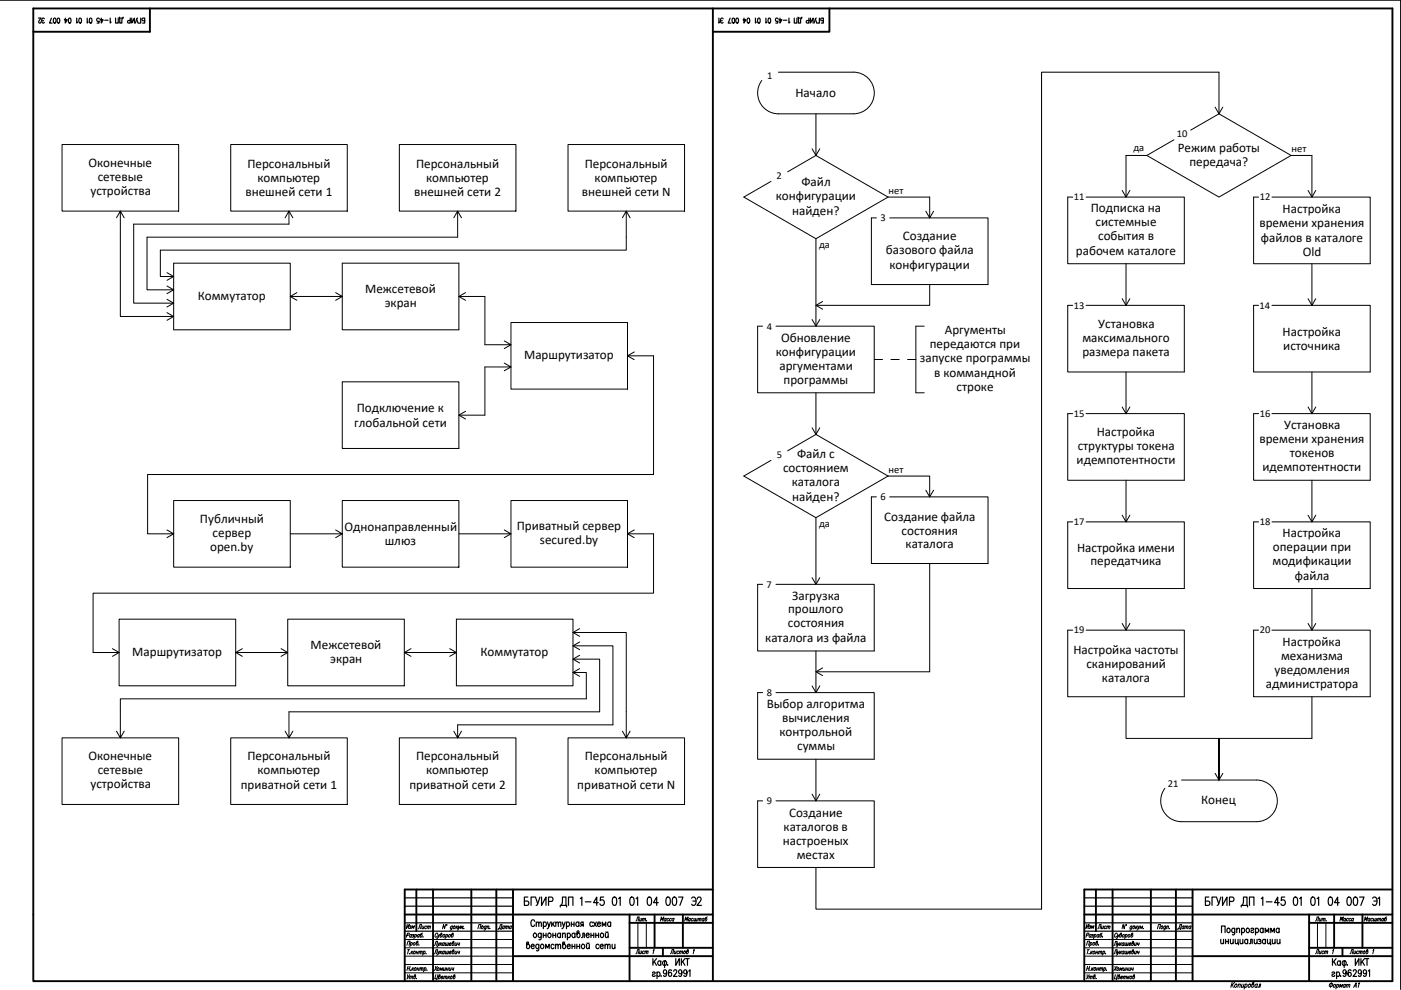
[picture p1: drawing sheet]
<svg xmlns="http://www.w3.org/2000/svg" width="297mm" height="210mm" viewBox="0 0 297 210" stroke-linecap="round" stroke-linejoin="round" font-family="sans-serif">
<!-- layer: KONTUR -->
<path d="M0 0h297v209.8" fill="none" stroke="#000" stroke-width=".25"/>
<g fill="none" stroke="#000" stroke-width=".4">
<path d="M7.1 1.8h288.1v206.2h-288.1zM31.8 1.8v4.9h-24.7M151.1 1.8v206.2M175.9 1.8v4.9h-24.8M85.8 193.9h65.3M88.3 188.6v8.8M91.8 188.6v19.4M99.9 188.6v19.4M105.2 188.6v19.4M108.8 188.6v19.4M133.5 195.7h17.6M133.5 193.9v14.1"/>
<path d="M138.8 193.9v7.1M144.8 193.9v7.1M151.1 188.6h-65.3v19.4M229.9 193.9h65.3M232.4 188.6v8.8M235.9 188.6v19.4M244 188.6v19.4M249.3 188.6v19.4M252.8 188.6v19.4M277.6 193.9v14.1M277.6 195.7h17.6M282.9 193.9v7.1"/>
<path d="M288.9 193.9v7.1M295.2 188.6h-65.3v19.4M108.8 202.7h42.3M133.5 201h17.6M140.5 201v1.7M252.8 202.7h42.4M277.6 201h17.6M284.6 201v1.7"/>
</g>
<g fill="none" stroke="#000" stroke-width=".21">
<path d="M85.8 199.2h23M135.2 195.7v5.3M137 195.7v5.3M229.9 199.2h22.9M279.3 195.7v5.3M281.1 195.7v5.3M85.8 202.7h23M85.8 201h23M85.8 206.3h23M85.8 204.5h23M229.9 202.7h22.9M229.9 201h22.9"/>
<path d="M229.9 206.3h22.9M229.9 204.5h22.9"/>
</g>
<g fill="none" stroke="#000" stroke-width=".21">
<path d="M86.3 198.3h.4l.1-.4-.4-.1-.2 .9M86.4 196l-.3 .9 .7-.9-.2 .9M86.9 196.3h.3l-.3 .2M87 196.5v.3h-.3M87.1 200l.1-.2a.26 .26 0 0 1 .2 .4 .26 .26 0 0 1-.4 .1M87.1 199.8l-.2 .9M87.3 196.9l.1-.6 .1 .4 .4-.4-.2 .6M87.3 198.3l-.1-.1a.27 .27 0 0 0-.4 .1 .27 .27 0 0 0 .3 .4l.1-.1M87.3 198.1l-.2 .6M87.5 198.2h.2l-.2 .2M87.6 198.4v.2l-.3 .1M87.7 200l.2-.2a.26 .26 0 0 1 .1 .4 .26 .26 0 0 1-.4 .1z"/>
<path d="M88 198.3l.1-.2a.27 .27 0 0 1 .2 .4 .27 .27 0 0 1-.4 .1M88 198.1l-.2 .9M88.4 199.8a.25 .25 0 0 1 .2 .4 .25 .25 0 0 1-.4 .1l.2-.7 .2-.1-.3 .5M88.7 196.9l.3-.9h.4l-.3 .9M88.9 198.3v-.1a.27 .27 0 0 0-.4 .1 .27 .27 0 0 0 .2 .4l.1-.1M88.9 198.1l-.1 .6M89.6 196.3l-.2 .6 .4-.2M89.6 197.8l-.3 .2-.2 .6a.25 .25 0 0 0 .4-.1 .25 .25 0 0 0-.3-.3v.1M89.7 198.6h.1M89.9 196.3l-.2 .6M90.5 196.5l-.1-.1a.27 .27 0 0 0-.3 .1 .27 .27 0 0 0 .2 .4l.1-.1M90.6 196.5l.4-.1-.2 .5"/>
<path d="M90.7 196.3l-.2 .6M91 196.5l.3-.1-.1 .5M92.8 198a.27 .27 0 0 0-.3-.1 .27 .27 0 0 0-.2 .3v.5h.2l.2-.2M92.9 198.1v.6l.3-.6M92.9 199.9v.6l.3-.6M92.9 198.7l-.3 .3M93.4 199.9l-.2 .6M93.5 198.1a.26 .26 0 0 1 .2 .4 .26 .26 0 0 1-.4 0l.2-.6 .2-.1-.3 .5M93.7 199.9l-.4 .4M94.1 198.2v-.1a.27 .27 0 0 1 .2 .4 .27 .27 0 0 1-.4 .1zM94.3 199.9l-.2 .6M94.5 196l-.2 .9-.3-.9-.2 .9"/>
<path d="M94.5 199.9l-.1 .5 .3-.1M94.6 198.3l.1-.2a.27 .27 0 0 1 .2 .4 .27 .27 0 0 1-.4 .1M94.6 198.1l-.2 .9M94.7 196v.2zM94.8 199.9l-.1 .5 .3-.1M95.1 199.9l-.1 .6M95.2 198.3l.1-.2a.27 .27 0 0 1 .2 .4 .27 .27 0 0 1-.4 .1zM95.9 196.5v-.1a.27 .27 0 0 0-.4 .1 .27 .27 0 0 0 .2 .4l.1-.1M95.9 198.1a.26 .26 0 0 1 .2 .4 .26 .26 0 0 1-.4 0l.2-.6 .2-.1-.1 .2-.2 .3M96 196.3l-.3 .8-.3 .1M96.1 199.9a.26 .26 0 0 1 .2 .4 .26 .26 0 0 1-.5 0l.2-.6 .2-.1v.2l-.3 .2M96.2 196.5l.1-.2a.27 .27 0 0 1 .2 .4 .27 .27 0 0 1-.4 .1z"/>
<path d="M96.6 199.9l-.2 .5 .4-.1M96.8 196.3l-.2 .6M96.9 196.6l.1 .3M96.9 199.9l-.2 .6M97.1 199.9v.4l.3-.2M97.1 196.3l-.4 .4M97.2 196.3l.1 .6 .3-.6M97.3 196.9l-.4 .3M97.5 199.9l-.2 .6M97.6 196.9l.1-.6 .2 .5 .3-.5-.2 .6M98.3 196.8h.1M101.3 196.9l.2-.9h.5l-.2 .9"/>
<path d="M102.1 196.5l.2-.2a.27 .27 0 0 1 .1 .4 .27 .27 0 0 1-.4 .1zM103.1 196.5v-.1a.25 .25 0 0 0-.4 .1 .25 .25 0 0 0 .2 .4l.1-.1M103.1 196.3l-.2 .8-.3 .1M103.3 196.5l.4-.1-.1 .5M103.4 196.3l-.2 .6M103.9 196.8h.1M105.6 197.1l.1-.2h.6l-.1 .2M105.7 196.9l.4-.9h.4l-.3 .9M106.9 196.5v-.1a.3 .3 0 0 0-.4 .1 .3 .3 0 0 0 .2 .4l.1-.1M107 196.3l-.2 .6M107.2 196.5l.3-.1-.1 .5M107.2 196.3l-.1 .6"/>
<path d="M107.5 196.5l.3-.1-.1 .5M108.4 196.5v-.1a.3 .3 0 0 0-.4 .1 .3 .3 0 0 0 .2 .4l.1-.1M108.5 196.3l-.2 .6M134.8 195.3l.4-.9h.3l-.2 .9M135.7 194.7l-.1 .5 .3-.1M136.1 194.7l-.2 .6M136.3 194.9l.3-.2-.1 .6M136.3 194.7l-.1 .6M136.6 194.9l.3-.2-.1 .6M137.1 195.2h.1M140 195.3l.2-.9 .1 .6 .4-.6-.2 .9M141.2 194.8a.24 .24 0 0 0-.4 .1 .24 .24 0 0 0 .2 .3h.1"/>
<path d="M141.3 194.7l-.2 .6M141.8 194.8a.24 .24 0 0 0-.4 .1 .24 .24 0 0 0 .2 .3h.1M142.4 194.8a.24 .24 0 0 0-.4 .1 .24 .24 0 0 0 .2 .3h.1M142.9 194.8a.24 .24 0 0 0-.4 .1 .24 .24 0 0 0 .2 .3h.1M142.9 194.7l-.1 .6M145.2 195.3l.2-.9 .1 .6 .4-.6-.2 .9M146.4 194.8a.24 .24 0 0 0-.4 .1 .24 .24 0 0 0 .2 .3h.1M146.4 194.7l-.1 .6M147 194.8l-.1-.1a.26 .26 0 0 0-.3 .2 .26 .26 0 0 0 .2 .3h.1M147.2 194.7l-.1 .5 .3-.1M147.5 194.7l-.1 .5 .3-.1M147.8 194.7l-.1 .6"/>
<path d="M148 194.9l.4-.2-.2 .6M148.1 194.7l-.2 .6M148.4 194.9l.3-.2-.1 .6M149.3 194.8a.24 .24 0 0 0-.4 .1 .24 .24 0 0 0 .2 .3h.1M149.3 194.7l-.1 .6M150 194.4l-.4 .1-.1 .7a.25 .25 0 0 0 .3-.1 .25 .25 0 0 0-.2-.4l-.1 .1M230.4 198.3h.3l.2-.4-.4-.1-.2 .9M230.4 196l-.2 .9 .7-.9-.2 .9M230.9 196.3h.3l-.2 .2M231.1 196.5v.3h-.3M231.2 200l.1-.2a.26 .26 0 0 1 .2 .4 .26 .26 0 0 1-.4 .1M231.2 199.8l-.2 .9"/>
<path d="M231.3 196.9l.2-.6 .1 .4 .3-.4-.1 .6M231.4 198.3l-.1-.1a.27 .27 0 0 0-.4 .1 .27 .27 0 0 0 .3 .4l.1-.1M231.4 198.1l-.2 .6M231.5 198.2h.3l-.2 .2M231.7 198.4v.2l-.3 .1M231.8 200l.1-.2a.26 .26 0 0 1 .2 .4 .26 .26 0 0 1-.4 .1zM232 198.3l.2-.2a.27 .27 0 0 1 .2 .4 .27 .27 0 0 1-.4 .1M232.1 198.1l-.3 .9M232.5 199.8a.27 .27 0 0 1 .2 .4 .27 .27 0 0 1-.4 .1l.2-.7 .2-.1-.3 .5M232.7 196.9l.4-.9h.4l-.3 .9M233 198.3l-.1-.1a.27 .27 0 0 0-.3 .1 .27 .27 0 0 0 .2 .4l.1-.1M233 198.1l-.1 .6"/>
<path d="M233.6 196.3l-.1 .6 .4-.2M233.7 197.8l-.3 .2-.2 .6a.25 .25 0 0 0 .4-.1 .25 .25 0 0 0-.3-.3l-.1 .1M233.8 198.6h.1M234 196.3l-.2 .6M234.5 196.5v-.1a.27 .27 0 0 0-.4 .1 .27 .27 0 0 0 .3 .4l.1-.1M234.7 196.5l.3-.1-.1 .5M234.8 196.3l-.2 .6M235 196.5l.4-.1-.2 .5M236.9 198a.27 .27 0 0 0-.4-.1 .27 .27 0 0 0-.1 .3l-.1 .2a.24 .24 0 0 0 .1 .3 .24 .24 0 0 0 .3-.2M236.9 198.1l.1 .6 .3-.6M236.9 199.9l.1 .6 .3-.6M237 198.7l-.3 .3"/>
<path d="M237.5 199.9l-.2 .6M237.6 198.1a.26 .26 0 0 1 .2 .4 .26 .26 0 0 1-.4 0l.1-.6 .2-.1v.2l-.3 .3M237.8 199.9l-.4 .4M238.1 198.3l.1-.2a.27 .27 0 0 1 .2 .4 .27 .27 0 0 1-.4 .1zM238.3 199.9l-.1 .6M238.6 196l-.3 .9-.2-.9-.2 .9M238.6 199.9l-.1 .5 .3-.1M238.6 198.3l.2-.2a.27 .27 0 0 1 .2 .4 .27 .27 0 0 1-.4 .1M238.7 198.1l-.3 .9M238.7 196l.1 .2zM238.9 199.9l-.1 .5 .3-.1M239.2 199.9l-.1 .6"/>
<path d="M239.2 198.3l.2-.2a.27 .27 0 0 1 .1 .4 .27 .27 0 0 1-.3 .1zM240 196.5v-.1a.25 .25 0 0 0-.4 .1 .25 .25 0 0 0 .2 .4l.1-.1M240 198.1a.26 .26 0 0 1 .2 .4 .26 .26 0 0 1-.4 0l.1-.6 .2-.1v.2l-.3 .3M240 196.3l-.2 .8-.3 .1M240.2 199.9a.28 .28 0 0 1 .1 .4 .28 .28 0 0 1-.4 .1l.2-.7 .2-.1-.3 .4M240.3 196.5l.1-.2a.27 .27 0 0 1 .2 .4 .27 .27 0 0 1-.4 .1zM240.6 199.9l-.1 .5 .4-.1M240.9 196.3l-.2 .6M240.9 196.6l.2 .3M241 199.9l-.2 .6M241.2 199.9v.4l.3-.2M241.2 196.3l-.4 .4"/>
<path d="M241.3 196.3v.6l.4-.6M241.3 196.9l-.3 .3M241.5 199.9l-.1 .6M241.7 196.9l.1-.6 .1 .5 .4-.5-.2 .6M242.4 196.8h.1M245.4 196.9l.2-.9h.5l-.3 .9M246.2 196.5l.2-.2a.27 .27 0 0 1 .1 .4 .27 .27 0 0 1-.4 .1zM247.2 196.5l-.1-.1a.25 .25 0 0 0-.3 .1 .25 .25 0 0 0 .2 .4l.1-.1M247.2 196.3l-.2 .8-.3 .1M247.4 196.5l.3-.1-.1 .5M247.4 196.3l-.1 .6M247.9 196.8h.1"/>
<path d="M249.7 197.1v-.2h.7l-.1 .2M249.8 196.9l.4-.9h.3l-.2 .9M251 196.5v-.1a.3 .3 0 0 0-.4 .1 .3 .3 0 0 0 .2 .4l.1-.1M251.1 196.3l-.2 .6M251.3 196.5l.3-.1-.1 .5M251.3 196.3l-.1 .6M251.6 196.5l.3-.1-.1 .5M252.5 196.5v-.1a.3 .3 0 0 0-.4 .1 .3 .3 0 0 0 .2 .4l.1-.1M252.5 196.3l-.1 .6M278.9 195.3l.4-.9h.3l-.2 .9M279.8 194.7l-.1 .5 .3-.1M280.1 194.7l-.1 .6"/>
<path d="M280.3 194.9l.4-.2-.2 .6M280.4 194.7l-.2 .6M280.7 194.9l.3-.2-.1 .6M281.2 195.2h.1M284.1 195.3l.2-.9 .1 .6 .4-.6-.2 .9M285.3 194.8a.24 .24 0 0 0-.4 .1 .24 .24 0 0 0 .2 .3h.1M285.3 194.7l-.1 .6M285.9 194.8v-.1a.26 .26 0 0 0-.4 .2 .26 .26 0 0 0 .2 .3h.1M286.4 194.8a.24 .24 0 0 0-.4 .1 .24 .24 0 0 0 .3 .3h.1M287 194.8a.24 .24 0 0 0-.4 .1 .24 .24 0 0 0 .2 .3h.1M287 194.7l-.1 .6M289.2 195.3l.3-.9v.6l.5-.6-.3 .9"/>
<path d="M290.5 194.8a.24 .24 0 0 0-.4 .1 .24 .24 0 0 0 .2 .3h.1M290.5 194.7l-.2 .6M291.1 194.8l-.1-.1a.26 .26 0 0 0-.4 .2 .26 .26 0 0 0 .3 .3h.1M291.3 194.7l-.1 .5 .3-.1M291.6 194.7l-.1 .5 .3-.1M291.9 194.7l-.1 .6M292.1 194.9l.3-.2-.1 .6M292.2 194.7l-.2 .6M292.4 194.9l.3-.2-.1 .6M293.4 194.8a.24 .24 0 0 0-.4 .1 .24 .24 0 0 0 .2 .3h.1M293.4 194.7l-.2 .6M294 194.4l-.3 .1-.2 .7a.25 .25 0 0 0 .4-.1 .25 .25 0 0 0-.2-.4l-.1 .1"/>
<path d="M86.3 200.4l.2-.9h.5l-.3 .9M86.4 205.3h.4M86.4 201.4h.5M86.4 206.7v.7M86.5 204.9l-.2 .9M86.6 201.4l-.2 .9M86.8 202.2h.1M86.9 206.7l-.7 .8M86.9 207.1l.3-.1-.1 .5M86.9 207l-.1 .5M87 204.9l-.3 .9M87 205.7h.1"/>
<path d="M87.2 207.1l.3-.1-.1 .5M87.2 201.7l-.1 .6M87.3 201.9l.1 .4M87.4 205.2l-.1 .6M87.5 205.4l.1 .4M87.6 201.7l-.5 .4M87.7 201.8l.2-.1a.27 .27 0 0 1 .1 .3 .27 .27 0 0 1-.4 .1zM87.8 205.2l-.5 .4M87.9 205.3l.2-.1a.27 .27 0 0 1 .1 .4 .27 .27 0 0 1-.4 0zM87.9 207a.25 .25 0 0 1 .2 .3 .25 .25 0 0 1-.4 .1l.2-.7h.2l-.3 .4M88.3 207.4h.1M88.3 202h.3"/>
<path d="M88.3 201.7l-.1 .6M88.5 205.5h.3M88.5 205.2l-.1 .6M88.7 201.7l-.2 .6M88.8 200.3h.1M88.9 205.2l-.2 .6M88.9 201.8l.3-.1-.1 .6M89 201.7l-.2 .6M89.1 205.3l.3-.1-.1 .6M89.1 205.2l-.1 .6M89.2 201.8l.3-.1-.1 .6M89.4 205.3l.3-.1-.1 .6"/>
<path d="M89.8 201.8l.2-.1a.27 .27 0 0 1 .1 .3 .27 .27 0 0 1-.4 .1M89.8 201.7l-.2 .8M90 205.3l.1-.1a.27 .27 0 0 1 .2 .3 .27 .27 0 0 1-.4 .1M90 205.2l-.2 .9M90.3 202.2h.1M90.5 205.7h.1M92.1 200.5l.3-.9h.4l-.2 .9M92.1 202.3l.3-.9h.4l-.2 .9M92.3 204.9l.2 .9M92.4 206.7l-.2 .8h.5l-.1 .2M92.8 204.9l-.7 .9M92.8 205.3l.2-.1a.26 .26 0 0 1 .1 .4 .26 .26 0 0 1-.4 0z"/>
<path d="M92.8 206.7l-.2 .8M92.9 201.7v.6l.3-.6M92.9 200.5l-.3 .3M92.9 202.3l-.3 .2M93.1 207a.25 .25 0 0 1 .2 .3 .25 .25 0 0 1-.4 .1l.2-.7h.2l-.3 .4M93.3 205.8l.1-.6 .1 .4 .4-.4-.2 .6M93.4 201.7l-.2 .6M93.5 200.1l.1 .4M93.5 201.9l.1 .4M93.5 207.2h.4v-.2a.25 .25 0 0 0-.4 .2 .25 .25 0 0 0 .3 .3v-.1M93.7 201.7l-.4 .4M94.1 205.2l-.1 .5 .4-.1"/>
<path d="M94.1 207.1l.4-.1-.1 .5M94.2 207l-.2 .5M94.2 200v-.1a.3 .3 0 0 0-.4 .2 .3 .3 0 0 0 .2 .4l.1-.1M94.2 201.8v-.1a.3 .3 0 0 0-.4 .2 .3 .3 0 0 0 .2 .4l.1-.2M94.3 201.7l-.2 .6M94.5 207.1l.3-.1-.1 .5M94.5 205.2l-.2 .6M94.5 201.7l-.1 .5 .3-.1M94.6 205.5h.4M94.7 205.2l-.1 .6M94.8 201.7l-.1 .5 .3-.1M95.1 205.2l-.2 .6"/>
<path d="M95.1 207l-.2 .5M95.1 201.7l-.1 .6M95.1 207.2l.2 .3M95.3 200.1h.4v-.1a.25 .25 0 0 0-.4 .1 .25 .25 0 0 0 .2 .3h.1M95.3 201.9h.4v-.2a.25 .25 0 0 0-.4 .2 .25 .25 0 0 0 .2 .3l.1-.1M95.3 205.2l-.1 .5 .4-.1M95.4 207l-.4 .4M95.5 207.1l.2-.1a.26 .26 0 0 1 .1 .3 .26 .26 0 0 1-.3 .1zM95.7 205.2l-.2 .6M95.9 205.2v.4l.3-.2M96.1 201.7a.26 .26 0 0 1 .2 .3 .26 .26 0 0 1-.5 .1l.2-.7h.2v.2l-.3 .2M96.2 205.2l-.1 .6"/>
<path d="M96.3 207a.27 .27 0 0 1 .2 .3 .27 .27 0 0 1-.4 .2l.1-.8h.2l-.3 .4M96.6 201.7l-.2 .5 .4-.1M96.9 201.7l-.2 .6M97.1 201.7v.3l.3-.1M97.5 201.7l-.2 .6M134.8 202.2l.4-.9h.3l-.2 .9M135.7 201.6l-.1 .6 .3-.2M136.1 201.6l-.2 .6M136.6 201.8v-.1a.27 .27 0 0 0-.4 .1 .27 .27 0 0 0 .2 .4l.1-.1M136.8 201.8l.3-.1-.1 .5M136.8 201.6l-.1 .6M137.1 201.8l.3-.1-.1 .5"/>
<path d="M138.5 201.5l.2-.2-.2 .9M142.1 202.2l.4-.9h.4l-.3 .9M143 201.6l-.1 .6 .4-.2M143.4 201.6l-.2 .6M143.9 201.8v-.1a.27 .27 0 0 0-.4 .1 .27 .27 0 0 0 .3 .4v-.1M144.1 201.8l.3-.1-.1 .5M144.2 201.6l-.2 .6M144.4 201.8l.3-.1-.1 .5M145 201.8l.2-.2a.27 .27 0 0 1 .1 .4 .27 .27 0 0 1-.4 .1zM145.8 201.6a.26 .26 0 0 1 .1 .4 .26 .26 0 0 1-.4 0l.2-.6 .2-.1v.2l-.3 .3M147 201.5l.2-.2-.2 .9M230.4 200.4l.2-.9h.4l-.2 .9"/>
<path d="M230.5 205.3h.4M230.5 206.7v.7M230.5 201.4h.4M230.6 204.9l-.2 .9M230.7 201.4l-.2 .9M230.9 202.2h.1M230.9 206.7l-.6 .8M231 207.1l.3-.1-.1 .5M231 207l-.1 .5M231 204.9l-.2 .9M231.1 205.7h.1M231.3 207.1l.3-.1-.1 .5"/>
<path d="M231.3 201.7l-.1 .6M231.4 201.9l.1 .4M231.5 205.2l-.1 .6M231.6 205.4l.1 .4M231.6 201.7l-.4 .4M231.8 201.8l.2-.1a.27 .27 0 0 1 .1 .3 .27 .27 0 0 1-.4 .1zM231.8 205.2l-.4 .4M232 205.3l.2-.1a.27 .27 0 0 1 .1 .4 .27 .27 0 0 1-.4 0zM232 207a.25 .25 0 0 1 .2 .3 .25 .25 0 0 1-.4 .1l.2-.7h.2l-.3 .4M232.4 207.4h.1M232.4 202h.3M232.4 201.7l-.1 .6"/>
<path d="M232.5 205.5h.4M232.6 205.2l-.1 .6M232.8 201.7l-.2 .6M232.9 200.3h.1M233 205.2l-.2 .6M233 201.8l.3-.1-.1 .6M233 201.7l-.1 .6M233.2 205.3l.3-.1-.1 .6M233.2 205.2l-.1 .6M233.3 201.8l.3-.1-.1 .6M233.5 205.3l.3-.1-.1 .6M233.9 201.8l.1-.1a.27 .27 0 0 1 .2 .3 .27 .27 0 0 1-.4 .1"/>
<path d="M233.9 201.7l-.2 .8M234.1 205.3l.1-.1a.27 .27 0 0 1 .2 .3 .27 .27 0 0 1-.4 .1M234.1 205.2l-.2 .9M234.4 202.2h.1M234.6 205.7h.1M236.2 200.5l.3-.9h.4l-.3 .9M236.2 202.3l.3-.9h.4l-.3 .9M236.4 204.9l.2 .9M236.5 206.7l-.2 .8h.5l-.1 .2M236.8 204.9l-.6 .9M236.9 205.3l.1-.1a.26 .26 0 0 1 .2 .4 .26 .26 0 0 1-.4 0zM236.9 206.7l-.2 .8"/>
<path d="M236.9 201.7l.1 .6 .3-.6M237 200.5l-.3 .3M237 202.3l-.3 .2M237.2 207a.27 .27 0 0 1 .2 .3 .27 .27 0 0 1-.4 .2l.2-.8h.2l-.3 .4M237.4 205.8l.1-.6 .1 .4 .4-.4-.2 .6M237.5 201.7l-.2 .6M237.5 200.1l.2 .4M237.5 201.9l.2 .4M237.6 207.2h.4v-.2a.25 .25 0 0 0-.4 .2 .25 .25 0 0 0 .2 .3l.1-.1M237.8 201.7l-.4 .4M238.2 205.2l-.1 .5 .3-.1M238.2 207.1l.3-.1-.1 .5"/>
<path d="M238.3 207l-.2 .5M238.3 200v-.1a.3 .3 0 0 0-.4 .2 .3 .3 0 0 0 .2 .4l.1-.1M238.3 201.8v-.1a.3 .3 0 0 0-.4 .2 .3 .3 0 0 0 .2 .4l.1-.2M238.3 201.7l-.1 .6M238.5 207.1l.4-.1-.2 .5M238.5 205.2l-.1 .6M238.6 201.7l-.1 .5 .3-.1M238.7 205.5h.4M238.8 205.2l-.2 .6M238.9 201.7l-.1 .5 .3-.1M239.2 205.2l-.2 .6M239.2 207l-.2 .5"/>
<path d="M239.2 201.7l-.1 .6M239.2 207.2l.1 .3M239.4 200.1h.3v-.2a.27 .27 0 0 0-.3 .2 .27 .27 0 0 0 .2 .3h.1M239.4 201.9h.3v-.2a.27 .27 0 0 0-.3 .2 .27 .27 0 0 0 .2 .3l.1-.1M239.4 205.2l-.1 .5 .3-.1M239.5 207l-.5 .4M239.6 207.1l.2-.1a.26 .26 0 0 1 .1 .3 .26 .26 0 0 1-.4 .1zM239.8 205.2l-.2 .6M240 205.2v.4l.3-.2M240.2 201.7a.28 .28 0 0 1 .1 .3 .28 .28 0 0 1-.4 .2l.2-.8h.2l-.3 .4M240.3 205.2l-.1 .6M240.4 207a.28 .28 0 0 1 .1 .3 .28 .28 0 0 1-.4 .2l.2-.8h.2l-.3 .4"/>
<path d="M240.6 201.7l-.1 .5 .4-.1M241 201.7l-.2 .6M241.2 201.7v.3l.3-.1M241.5 201.7l-.1 .6M261.2 208.3l-.2 1.1M261.3 208.7l.2 .7M261.8 208.3l-.8 .7M261.9 208.8l.2-.2a.32 .32 0 0 1 .1 .5 .32 .32 0 0 1-.5 .1zM262.6 208.8l.2-.2 .2 .1-.2 .7M262.6 208.6l-.2 .8M263.3 208.6l-.1 .7 .2 .1 .2-.2M263.7 208.6l-.1 .8"/>
<path d="M264 208.8l.2-.2a.32 .32 0 0 1 .2 .5 .32 .32 0 0 1-.5 .1M264.1 208.6l-.3 1.1M264.7 208.8l.2-.2a.32 .32 0 0 1 .2 .5 .32 .32 0 0 1-.5 .1zM265.6 208.6a.33 .33 0 0 1 .2 .5 .33 .33 0 0 1-.4 .1l.2-.8 .2-.1v.2l-.3 .3M266.6 208.8l-.1-.1a.35 .35 0 0 0-.4 .2 .35 .35 0 0 0 .2 .5l.2-.2M266.6 208.6l-.2 .8M266.7 209.4l.2-.1 .2-.7h.2l-.2 .8M278.9 202.2l.4-.9h.3l-.2 .9M279.8 201.6l-.1 .6 .3-.2M280.1 201.6l-.1 .6M280.7 201.8v-.1a.27 .27 0 0 0-.4 .1 .27 .27 0 0 0 .2 .4l.1-.1M280.9 201.8l.3-.1-.1 .5"/>
<path d="M280.9 201.6l-.1 .6M281.2 201.8l.3-.1-.1 .5M282.3 208.4l-.2 1M282.6 201.5l.2-.2-.3 .9M282.8 208.8l.2-.1a.29 .29 0 0 1 .1 .4 .29 .29 0 0 1-.4 .1zM283.4 208.8l.2-.1a.29 .29 0 0 1 .2 .4 .29 .29 0 0 1-.5 .1M283.5 208.7l-.3 1M284 209.4l.1-.7 .1 .5 .4-.5-.1 .7M285.3 208.8l-.1-.1a.32 .32 0 0 0-.4 .2 .32 .32 0 0 0 .2 .5l.1-.2M285.3 208.7l-.2 .7M285.5 208.9l.4-.2-.2 .7M285.6 208.7l-.2 .7"/>
<path d="M285.9 208.9l.3-.2-.1 .7M286.2 202.2l.4-.9h.3l-.2 .9M287 209.4l.5-1v1M287.1 201.6l-.1 .6 .3-.2M287.2 209h.3M287.5 201.6l-.2 .6M288 208.6l.2-.2-.2 1M288 201.8v-.1a.27 .27 0 0 0-.4 .1 .27 .27 0 0 0 .2 .4l.1-.1M288.2 201.8l.3-.1-.1 .5M288.2 201.6l-.1 .6M288.5 201.8l.3-.1-.1 .5M289.1 201.8l.2-.2a.27 .27 0 0 1 .1 .4 .27 .27 0 0 1-.4 .1z"/>
<path d="M289.8 201.6a.26 .26 0 0 1 .2 .4 .26 .26 0 0 1-.4 0l.2-.6 .2-.1v.2l-.3 .3M291.1 201.5l.2-.2-.2 .9"/>
<circle cx="282.1" cy="208.8" r=".38"/>
</g>
<!-- layer: 0 -->
<path d="M85.8 197.4h23M85.8 195.7h23M85.8 192.1h23M85.8 190.4h23M229.9 197.4h22.9M229.9 195.7h22.9M229.9 192.1h22.9M229.9 190.4h22.9M277.6 208h.1" fill="none" stroke="#000" stroke-width=".25"/>
<g fill="none" stroke="#000" stroke-width=".21">
<path d="M165 15.3h15.9a4.4 4.4 0 0 1 4.5 4.4 4.4 4.4 0 0 1-4.5 4.4h-15.8a4.4 4.4 0 0 1-4-2.4 4.4 4.4 0 0 1 .4-4.6M13.2 30.6h24.7v14.2h-24.7zM48.9 30.6h24.7v14.2h-24.7zM84.7 30.6h24.7v14.2h-24.7zM120.4 30.6h24.7v14.2h-24.7zM163.5 38.5l-5.8 3.3 15.3 8.8 15.3-8.8M172.2 31.6l.8 1.4 .8-1.4M173 24.1v8.9M173 33l-6 3.4M173 33l15.3 8.8M243.2 33l15.2 8.8 15.3-8.8M243.2 33h-4.5v8.8"/>
<path d="M248.9 29.6l-5.7 3.4M257.6 22.7l.8 1.4 .9-1.4M258.4 24.1v-8.8h-37.6v177.5h-47.8v-8.9M258.4 24.1l-6 3.5M258.4 24.1l15.3 8.9M273.7 33h4.5v8.8M24.7 46.2l.8-1.4v22.3h11.3M25.5 44.8l.8 1.4M35.4 57.8l1.4 .8-1.4 .8M36.8 55.8h24.7v14.1h-24.7zM60.5 46.2l.8-1.4v2.7h-33v16.8h8.5M61.3 44.8l.8 1.4"/>
<path d="M72.6 55.8h24.7v14.1h-24.7zM96.2 46.2l.8-1.4v5.5h-65.8v11.2h5.6M97 44.8l.8 1.4M132 46.2l.8-1.4v8.2h-98.8v5.6h2.8M132.8 44.8l.8 1.4M173 50.6v18.6M185.8 46.2h-1v14.1h24.7v-14.1h-20.9M188.3 41.8h8.8v4.4M196.3 44.8l.8 1.4 .8-1.4M227.4 41.8h-1v14.1h24.7v-14.1h-20.8M237.9 40.4l.8 1.4 .9-1.4M238.7 55.9v8.8"/>
<path d="M266.8 41.8h-1v14.1h24.7v-14.1h-20.8M277.3 40.4l.9 1.4 .8-1.4M278.2 55.9v8.8M35.4 60.6l1.4 .9-1.4 .8M35.4 63.5l1.4 .8-1.4 .8M35.4 66.3l1.4 .8-1.4 .8M62.9 62l-1.4 .9 1.4 .8M71.2 62l1.4 .9h-11.1M72.6 62.9l-1.4 .8M97.3 62.9h5.5v10.2h5.5l-1.4-.8M98.7 62l-1.4 .9 1.4 .8M106.9 77l1.4 .8h-5.5v10.2h-5.5"/>
<path d="M108.3 68.4h24.7v14.1h-24.7zM108.3 73.1l-1.4 .8M108.3 77.8l-1.4 .8M133 75.4h5.6v25.2h-107.3v12.6h5.5l-1.4-.8M134.5 74.6l-1.5 .8 1.5 .9M161.7 69.2h-1.1v14.1h24.8v-14.1h-20.9M172.2 67.7l.8 1.5 .8-1.5M174.4 63.9l-1.4 .8 1.4 .9M185.4 76.2h1.7M188.9 76.2h1.7M192.4 76.2h1.8M196 69.2h-1.8v14.1h1.8"/>
<path d="M197.1 60.3v4.4h-24.1M227.4 64.7h-1v14.2h24.7v-14.2h-20.8M237.9 63.3l.8 1.4 .9-1.4M238.7 78.9v8.8M266.8 64.7h-1v14.2h24.7v-14.2h-20.8M277.3 63.3l.9 1.4 .8-1.4M278.2 78.9v8.8M72.6 81h24.7v14.1h-24.7zM98.7 87.2l-1.4 .8 1.4 .8M163.5 97.6l-5.8 3.3 15.3 8.9 15.3-8.9M172.2 90.7l.8 1.4 .8-1.4M173 83.3v8.8"/>
<path d="M173 92.1l-6 3.5M173 92.1l15.3 8.8M227.4 87.7h-1v14.1h24.7v-14.1h-20.8M237.9 86.3l.8 1.4 .9-1.4M266.8 87.7h-1v14.1h24.7v-14.1h-20.8M277.3 86.3l.9 1.4 .8-1.4M36.8 106.1h24.7v14.2h-24.7zM36.8 113.2l-1.4 .8M71.2 112.4l1.4 .8h-11.1M72.6 106.1h24.7v14.2h-24.7zM72.6 113.2l-1.4 .8M106.9 112.4l1.4 .8h-11"/>
<path d="M108.3 106.1h24.7v14.2h-24.7zM108.3 113.2l-1.4 .8M133 113.2h5.6v12.6h-118.9v12.5h5.6l-1.5-.8M134.5 112.4l-1.5 .8 1.5 .8M173 109.8v14.1M185.8 105.4h-1v14.1h24.7v-14.1h-20.9M188.3 100.9h8.8v4.5M196.3 103.9l.8 1.5 .8-1.5M197.1 119.5v22.9h-24.1v-4.4M227.4 110.7h-1v14.1h24.7v-14.1h-20.8M237.9 109.2l.8 1.5 .9-1.5M238.7 101.8v8.9"/>
<path d="M266.8 110.7h-1v14.1h24.7v-14.1h-20.8M277.3 109.2l.9 1.5 .8-1.5M278.2 101.8v8.9M25.3 131.3h24.7v14.1h-24.7zM25.3 138.3l-1.5 .9M51.4 137.5l-1.4 .8 1.4 .9M59.6 137.5l1.4 .8h-11M61 131.3h24.7v14.1h-24.7zM61 138.3l-1.4 .9M87.1 137.5l-1.4 .8 1.4 .9M95.3 137.5l1.5 .8h-11.1M96.8 131.3h24.7v14.1h-24.7z"/>
<path d="M96.8 138.3l-1.5 .9M121.5 136.9h8.5v16.8h-33v2.7l.8-1.4M121.5 134.1h11.3v22.3l.8-1.4M121.5 139.8h5.6v11.1h-65.8v5.5l.8-1.4M122.9 138.9l-1.4 .9 1.4 .8M122.9 136.1l-1.4 .8 1.4 .8M122.9 133.3l-1.4 .8 1.4 .8M161.7 123.9h-1.1v14.1h24.8v-14.1h-20.9M172.2 122.5l.8 1.4 .8-1.4M227.4 133.6h-1v14.1h24.7v-14.1h-20.8M237.9 132.2l.8 1.4 .9-1.4M238.7 124.8v8.8"/>
<path d="M266.8 133.6h-1v14.1h24.7v-14.1h-20.8M277.3 132.2l.9 1.4 .8-1.4M278.2 124.8v8.8M13.2 156.4h24.7v14.2h-24.7zM24.7 155l.8 1.4M48.9 156.4h24.7v14.2h-24.7zM60.5 155l.8 1.4M84.7 156.4h24.7v14.2h-24.7zM96.2 155l.8 1.4M120.4 156.4h24.7v14.2h-24.7zM121.5 142.6h2.8v5.6h-98.8v8.2l.8-1.4M122.9 141.8l-1.4 .8 1.4 .8"/>
<path d="M132 155l.8 1.4M161.7 146.8h-1.1v14.2h24.8v-14.2h-20.9M172.2 145.4l.8 1.4 .8-1.4M173 142.4v4.4M174.4 141.6l-1.4 .8 1.4 .8M238.7 147.7v8.9h39.5v-8.9M161.7 169.8h-1.1v14.1h24.8v-14.1h-20.9M172.2 168.4l.8 1.4 .8-1.4M173 161v8.8M250.5 165.4h15.9a4.4 4.4 0 0 1 4.4 4.4 4.4 4.4 0 0 1-4.4 4.4h-15.9a4.4 4.4 0 0 1-3.9-2.4 4.4 4.4 0 0 1 .4-4.7M257.6 164l.8 1.4 .9-1.4M258.4 165.4v-8.8v8.8"/>
</g>
<g fill="none" stroke="#000" stroke-width=".25">
<path d="M8.2 3.8h.5l-.5 .8 .2 .3h.2l.1-.3M8.8 4.4h.4M9.4 4l-.2-.2a.51 .51 0 0 0-.4 .6 .51 .51 0 0 0 .5 .5l.1-.2M10.9 3.8l-.4 1.1h.6M11.4 3.9l.1-.1a.59 .59 0 0 1 .4 .6 .59 .59 0 0 1-.4 .5l-.2-.5zM12.2 3.9l.2-.1a.59 .59 0 0 1 .3 .6 .59 .59 0 0 1-.3 .5l-.3-.5zM13.8 3.8v1.1l.5-.7h-.7M14.6 3.9l.1-.1a.59 .59 0 0 1 .4 .6 .59 .59 0 0 1-.4 .5l-.2-.5zM16.3 3.8v1.1l.2-.2M16.8 3.9l.2-.1a.59 .59 0 0 1 .3 .6 .59 .59 0 0 1-.3 .5l-.3-.5zM18.5 3.8v1.1l.2-.2M19 3.9l.2-.1a.6 .6 0 0 1 0 1.1l-.3-.5z"/>
<path d="M21.1 4a.31 .31 0 0 0-.5 0 .31 .31 0 0 0 0 .4 .31 .31 0 0 0 .4 0v.5h-.4M21.5 3.8v1.1l.4-.7h-.6M22.2 4.3h.7M23.4 3.8v1.1l.2-.2M24.5 3.8v1.1h.6v-1.1M25.3 3.6v.2h.8v-.2M25.4 3.8v1.1h.4v-.6l.2-.5M27.6 3.8v1.1h-.5v-.5l.5-.1M27.9 3.8v1.1l.6-1.1v1.1M29 4l.3 .9M29.2 3.8l-.2 .1-.3 1M29.8 3.8v1.1h-.5"/>
<path d="M30.7 4.4l-.5-.1v-.4l.5-.1v1.1h-.5M152.4 3.8v1.1l.2-.2M152.7 4.4h.4M153.3 4l-.2-.2a.51 .51 0 0 0-.4 .6 .51 .51 0 0 0 .5 .5l.1-.2M154.8 3.8l-.4 1.1h.6M155.3 3.9l.1-.1a.6 .6 0 0 1 0 1.1l-.2-.5zM156.1 3.9l.2-.1a.59 .59 0 0 1 .3 .6 .59 .59 0 0 1-.3 .5l-.3-.5zM157.7 3.8v1.1l.4-.7h-.6M158.5 3.9l.1-.1a.59 .59 0 0 1 .4 .6 .59 .59 0 0 1-.4 .5l-.2-.5zM160.2 3.8v1.1l.2-.2M160.7 3.9l.2-.1a.6 .6 0 0 1 0 1.1l-.3-.5zM162.4 3.8v1.1l.2-.2"/>
<path d="M163 3.9l.1-.1a.6 .6 0 0 1 0 1.1l-.3-.5zM165 4a.32 .32 0 0 0-.5 0 .32 .32 0 0 0 0 .4 .32 .32 0 0 0 .4 0v.5h-.4M165.4 3.8v1.1l.4-.7h-.6M166.1 4.3h.7M167.3 3.8v1.1l.2-.2M168.4 3.8v1.1h.6v-1.1M169.2 3.6v.2h.8v-.2M169.3 3.8v1.1h.4v-.6l.2-.5M171.5 3.8v1.1h-.5v-.5l.5-.1M171.8 3.8v1.1l.6-1.1v1.1M172.9 4l.3 .9M173.1 3.8l-.5 1.1"/>
<path d="M173.7 3.8v1.1h-.5M174.6 4.4l-.5-.1v-.4l.5-.1v1.1h-.5M111.9 190.2h-.7v1.8l.8-.1 .1-.3-.1-.5-.8-.1M113.2 197.9a.42 .42 0 0 1 .6 .4 .42 .42 0 0 1-.6 .4l-.1-.3zM113.4 195.4a.42 .42 0 0 0-.5-.4 .42 .42 0 0 0-.3 .6v.3a.42 .42 0 0 0 .3 .5 .42 .42 0 0 0 .5-.3M113.4 190.2h-.8v1.8M113.5 190.2l.5 1.4M113.7 195.8l.3-.3 .2 .1v.8M113.7 195.5v.9M114.2 195.8l.3-.3 .2 .1 .1 .8M114.5 190.2l-.6 1.6-.2 .2M114.7 198l-.1-.1a.42 .42 0 0 0-.5 .4 .42 .42 0 0 0 .5 .4l.1-.1"/>
<path d="M114.7 197.8v1.3l-.2 .2-.2-.1M114.8 190.2v1.8l1-1.8v1.8M115.2 197.8v1M115.2 198.3h.6M115.2 195.7l.1-.1a.42 .42 0 0 1 .6 .4 .42 .42 0 0 1-.6 .4l-.1-.2M115.2 195.5v1.4M115.8 197.8v1M116.1 195.5l.3 .9 .3-.9M116.3 191.1l.8-.1 .1-.2-.1-.5-.8-.1v1.8M116.3 197.9a.42 .42 0 0 1 .5 .4 .42 .42 0 0 1-.5 .4l-.2-.3zM116.4 196.4l-.4 .5M117 195.5v.9"/>
<path d="M117.2 195.9l.4 .5M117.2 198.3h.6M117.2 197.8v1M117.5 195.5l-.5 .7M117.8 197.8v1M117.8 195.8l.3-.3 .2 .1 .1 .8M117.8 195.5v.9M118.4 195.8l.2-.3 .3 .1v.8M118.8 192.3v-.3h1.3v.3M118.8 198l-.1-.1a.42 .42 0 0 0-.5 .4 .42 .42 0 0 0 .5 .4l.1-.1M118.8 197.8v1M118.9 192a1.75 1.75 0 0 0 .4-1.8h.7v1.8"/>
<path d="M119.2 195.5l.3 .9 .3-.9M119.3 198.1l.2-.3 .3 .1 .1 .9M119.3 197.8v1M119.5 196.4l-.4 .5M120.1 195.7l.1-.1a.42 .42 0 0 1 .6 .4 .42 .42 0 0 1-.6 .4l-.1-.2M120.1 195.5v1.4M120.3 198l.1-.1a.42 .42 0 0 1 .5 .4 .42 .42 0 0 1-.5 .4l-.1-.1M120.3 197.8v1.5M120.5 192v-1.8h1v1.8M121.1 196h.6M121.1 195.5v.9M121.7 195.5v.9"/>
<path d="M121.9 198l-.1-.1a.42 .42 0 0 0-.6 .4 .42 .42 0 0 0 .6 .4l.1-.1M121.9 197.8v1M122.5 197.8a.44 .44 0 0 1 .5 .5 .44 .44 0 0 1-.6 .4l-.1-1.2 .4-.1v.3l-.4 .3M122.7 195.7l-.1-.1a.42 .42 0 0 0-.5 .4 .42 .42 0 0 0 .5 .4l.1-.2M122.7 195.5v.9M123 190.5l.4-.3v1.8M123.3 198.8l.2-.1 .1-.9h.3v1M123.3 196.1l-.2 .3M123.6 196.1l-.4-.1v-.4l.4-.1v.9M124.1 191.2h1.2M124.3 198.3h.6l-.1-.4a.42 .42 0 0 0-.5 .4 .42 .42 0 0 0 .5 .4l.1-.1M124.5 199.9l.1 .2 .3-.2"/>
<path d="M125.3 198.3h.6M125.3 197.8v1M125.7 195.7l-.1-.1a.42 .42 0 0 0-.6 .4 .42 .42 0 0 0 .6 .4l.1-.2M125.9 195.5l.5 .9M125.9 197.8v1M126.3 198.3h.6M126.3 197.8v1M126.4 195.5l-.5 .9M126.7 195.9h.6l-.1-.3a.42 .42 0 0 0-.5 .4 .42 .42 0 0 0 .5 .4l.1-.2M126.9 191.4h-1.1l.7-1.2v1.8M126.9 197.8v1M127.4 197.9a.42 .42 0 0 1 .6 .4 .42 .42 0 0 1-.6 .4l-.1-.3z"/>
<path d="M127.7 196.4v-.9l.4 .7 .3-.7v.9M128 190.2h-.7v.8a.54 .54 0 0 1 .7 0 .54 .54 0 0 1 0 .7 .54 .54 0 0 1-.7 .1l-.1-.2M128.4 197.8v.9l.3 .1 .2-.3M128.5 197.6l.1 .1 .3-.1M128.9 197.8v1M129.5 195.7l-.2-.1a.42 .42 0 0 0-.5 .4 .42 .42 0 0 0 .5 .4l.2-.2M129.5 195.5v.9M130 190.3l.4-.1a1.16 1.16 0 0 1 0 1.8h-.2a1.31 1.31 0 0 1-.2-1.7zM131.2 190.5l.3-.3v1.8M133.7 190.3l.3-.1a1.14 1.14 0 0 1 0 1.8h-.1a1.31 1.31 0 0 1-.2-1.7zM134.9 190.5l.3-.3v1.8M137.4 190.3l.4-.1a1.16 1.16 0 0 1 0 1.8h-.2a1.31 1.31 0 0 1-.2-1.7z"/>
<path d="M139.6 191.4h-1l.6-1.2v1.8M141.4 190.3l.3-.1a1.16 1.16 0 0 1 0 1.8h-.1a1.31 1.31 0 0 1-.2-1.7zM142.7 190.3l.4-.1a1.16 1.16 0 0 1 0 1.8h-.2a1.31 1.31 0 0 1-.2-1.7zM143.9 190.2h.9l-.7 1.8M146.6 190.5l.3-.3a.95 .95 0 0 1 .7 .7 .95 .95 0 0 1-.3 1l-.4 .1-.3-.3M146.9 191h.7M147.8 190.6l.3-.4 .4 .1 .2 .2-.2 .6-.7 .9h.9M256.3 190.2h-.7v1.8l.8-.1 .1-.3-.1-.5-.8-.1M257.8 190.2h-.8v1.8M257.9 190.2l.5 1.4M258.8 199.2l.1 .8 .2 .1 .3-.3M258.9 190.2l-.6 1.6-.2 .2"/>
<path d="M259 197.7v-1.4h.7v1.4M259.2 190.2v1.8l.9-1.8v1.8M259.4 199.2v.9M259.9 199.6h.5M259.9 199.2v.9M260.3 196.9a.42 .42 0 0 1 .5 .4 .42 .42 0 0 1-.5 .4l-.2-.4zM260.4 199.2v.9M260.7 191.1l.8-.1 .1-.2-.1-.5-.8-.1v1.8M260.9 199.2v.8l.3 .1 .3-.3M261.5 199.2v.9M261.8 197l-.1-.1a.42 .42 0 0 0-.6 .4 .42 .42 0 0 0 .6 .4l.1-.2M261.8 196.8l-.1 1.3-.1 .1-.3-.1"/>
<path d="M261.9 199.2v.8l.3 .1 .3-.3M262.2 197.1l.3-.3 .3 .1v.8M262.2 196.8v.9M262.5 199.2l.1 1.1M262.9 199.2l.1 .8 .2 .1 .3-.3M263.2 192.3v-.3h1.3v.3M263.2 197l.1-.1a.42 .42 0 0 1 .6 .4 .42 .42 0 0 1-.6 .4l-.1-.2M263.2 196.8v1.4M263.3 192a1.83 1.83 0 0 0 .3-1.8h.8v1.8M263.5 199.2v.9M264.4 196.9a.42 .42 0 0 1 .5 .4 .42 .42 0 0 1-.5 .4l-.2-.4zM264.5 199.4l-.1-.2a.42 .42 0 0 0-.5 .4 .42 .42 0 0 0 .5 .4l.1-.1"/>
<path d="M264.5 199.2v.9M264.9 192v-1.8h1v1.8M265.2 197l.2-.2 .4 .2-.5 .3v.4h.3l.2-.2M265.9 199.2l.1 .8 .3 .1 .2-.3M266.2 197l.1-.1a.42 .42 0 0 1 .6 .4 .42 .42 0 0 1-.6 .4l-.1-.2M266.2 196.8v1.4M266.5 199.2v.9M266.8 199.2h.5v.3l-.3 .1M267.2 199.6l.1 .4-.1 .1-.4-.1M267.4 190.5l.3-.3v1.8M267.8 197l-.1-.1a.42 .42 0 0 0-.5 .4 .42 .42 0 0 0 .5 .4l.1-.2M267.8 196.8v.9"/>
<path d="M268.2 197.7v-.9l.4 .7 .4-.7v.9M268.3 199.4l-.1-.2a.42 .42 0 0 0-.6 .4 .42 .42 0 0 0 .6 .4l.1-.1M268.3 199.2v.9M268.5 191.2h1.2M268.7 199.2l.1 .8 .2 .1 .3-.3M269.3 199.2l.1 1.1M269.4 197.7v-.9l.4 .7 .4-.7v.9M269.7 199.2l.1 .8 .3 .1 .2-.3M270.3 199.2v.9M270.8 199.2v.8l.3 .1 .3-.3M271.2 197l-.1-.1a.42 .42 0 0 0-.6 .4 .42 .42 0 0 0 .6 .4l.1-.2M271.2 196.8v.9"/>
<path d="M271.2 191.4h-1l.7-1.2v1.8M271.4 199.2v.9M272.4 190.2h-.7l-.1 .8a.54 .54 0 0 1 .8 0 .54 .54 0 0 1 0 .7 .54 .54 0 0 1-.8 .1v-.2M274.4 190.3l.3-.1a1.16 1.16 0 0 1 0 1.8h-.1a1.31 1.31 0 0 1-.2-1.7zM275.5 190.5l.4-.3v1.8M278.1 190.3l.3-.1a1.16 1.16 0 0 1 0 1.8h-.1a1.31 1.31 0 0 1-.2-1.7zM279.2 190.5l.4-.3v1.8M281.8 190.3l.3-.1a1.14 1.14 0 0 1 0 1.8h-.1a1.31 1.31 0 0 1-.2-1.7zM284 191.4h-1.1l.7-1.2v1.8M285.8 190.3l.3-.1a1.14 1.14 0 0 1 0 1.8h-.1a1.31 1.31 0 0 1-.2-1.7zM287.1 190.3l.4-.1a1.16 1.16 0 0 1 0 1.8h-.2a1.31 1.31 0 0 1-.2-1.7zM288.3 190.2h.9l-.7 1.8"/>
<path d="M291 190.5l.3-.3a.96 .96 0 0 1 .7 .7 .96 .96 0 0 1-.3 1l-.4 .1-.3-.3M291.3 191h.7M292.2 190.5l.3-.3v1.8M111.9 200.2a.45 .45 0 0 1 .4 .5 .45 .45 0 0 1-.5 .4l-.1-1.2 .3-.2v.4l-.3 .3M112.6 200.6h.7l-.1-.3a.42 .42 0 0 0-.6 .4 .42 .42 0 0 0 .6 .4l.1-.2M114.2 200.4l-.1-.1a.42 .42 0 0 0-.5 .4 .42 .42 0 0 0 .5 .4l.1-.2M114.2 200.2v1.3h-.5M114.8 200.3a.42 .42 0 0 1 .5 .4 .42 .42 0 0 1-.5 .4l-.2-.4zM115.7 201.1v-.9l.4 .7 .3-.7v.9M117.5 200.4l-.1-.1a.42 .42 0 0 0-.6 .4 .42 .42 0 0 0 .6 .4l.1-.2M117.8 200.5l.3-.3 .2 .1v.8M117.8 200.2v.9"/>
<path d="M118.3 200.5l.3-.3 .2 .1 .1 .8M119.5 200.2a.45 .45 0 0 1 .4 .5 .45 .45 0 0 1-.5 .4l-.1-1.2 .3-.2 .1 .4-.4 .3M120.3 200.6h.6l-.1-.3a.42 .42 0 0 0-.5 .4 .42 .42 0 0 0 .5 .4l.1-.2M121.3 200.7h.6M121.3 200.2v.9M121.9 200.2v.9M122.3 200.7h.6M122.3 200.2v.9M122.9 200.2v.9M123.4 200.3a.42 .42 0 0 1 .6 .4 .42 .42 0 0 1-.6 .4l-.1-.4zM124.4 200.2v.9h.3l.2-.2M124.9 200.2v.9"/>
<path d="M127 200.4l-.1-.1a.42 .42 0 0 0-.6 .4 .42 .42 0 0 0 .6 .4l.1-.2M127.3 200.6h.6l-.1-.3a.42 .42 0 0 0-.6 .4 .42 .42 0 0 0 .6 .4l.1-.2M128.3 200.5l.2-.3 .3 .1v.8M128.3 200.2v.9M128.8 200.5l.3-.3 .2 .1v.8M129.8 200.2v.9h.3l.3-.2M130.4 200.2v.9M138.3 206.3l.2-.2 .4 .2-.5 .3v.4h.3l.2-.2M138.4 203.3v1.4M138.7 203.9l.5 .8M139.2 203.3l-.8 .9M139.3 206.3l.1-.1a.42 .42 0 0 1 .5 .4 .42 .42 0 0 1-.5 .4l-.1-.2"/>
<path d="M139.3 206.1v1.4M140.1 203.9l-.1-.1a.42 .42 0 0 0-.5 .4 .42 .42 0 0 0 .5 .4l.1-.1M140.1 203.7v1M140.2 206.9v.1M140.9 203.7v1.4M141.3 206.1l-.1 .3a.38 .38 0 0 1-.6-.4 .38 .38 0 0 1 .7-.2v.3a.67 .67 0 0 1-.4 .9l-.2-.2M141.6 204.5v.1M142.4 205.8l-.4-.2a.84 .84 0 0 0 .1 1.4 .4 .4 0 0 0 .3-.5 .4 .4 0 0 0-.6-.1l-.1 .2M142.8 205.9l.3-.3 .3 .1 .1 .2-.2 .5-.5 .6h.8M143.3 203.3v1.4l.7-1.4v1.4M144.5 203.3v1.4M144.6 206.1l-.2 .3a.38 .38 0 0 1-.5-.4 .38 .38 0 0 1 .6-.2l.1 .3a.67 .67 0 0 1-.5 .9l-.2-.2"/>
<path d="M144.7 203.9l.5 .8M145.2 203.3l-.7 .9M145.4 203.3h.7M145.6 206.1l-.1 .3a.38 .38 0 0 1-.6-.4 .38 .38 0 0 1 .7-.2v.3a.67 .67 0 0 1-.4 .9l-.2-.2M145.8 203.3v1.4M146 205.9l.3-.3v1.4M264.9 200.1l.2-.1 .1-.8h.3v.9M282.4 206.3l.2-.2 .4 .2-.5 .3v.4h.3l.2-.2M282.5 203.3v1.4M282.8 203.9l.5 .8M283.3 203.3l-.8 .9M283.4 206.3l.1-.1a.42 .42 0 0 1 .5 .4 .42 .42 0 0 1-.5 .4l-.1-.2"/>
<path d="M283.4 206.1v1.4M284.2 203.9l-.1-.1a.42 .42 0 0 0-.6 .4 .42 .42 0 0 0 .6 .4l.1-.1M284.2 203.7v1M284.2 206.9l.1 .1M285 203.7v1.4M285.4 206.1l-.1 .3a.38 .38 0 0 1-.6-.4 .38 .38 0 0 1 .7-.2v.3a.67 .67 0 0 1-.4 .9l-.2-.2M285.6 204.5l.1 .1M286.4 205.8l-.3-.2a.84 .84 0 0 0 .1 1.4 .4 .4 0 0 0 .3-.5 .4 .4 0 0 0-.6-.1l-.1 .2M286.9 205.9l.2-.3 .4 .1 .1 .2-.2 .5-.5 .6h.7M287.4 203.3v1.4l.7-1.4v1.4M288.5 203.3v1.4M288.6 206.1l-.1 .3a.38 .38 0 0 1-.5-.4 .38 .38 0 0 1 .6-.2v.3a.67 .67 0 0 1-.4 .9l-.2-.2"/>
<path d="M288.8 203.9l.5 .8M289.3 203.3l-.8 .9M289.5 203.3h.7M289.7 206.1l-.1 .3a.38 .38 0 0 1-.6-.4 .38 .38 0 0 1 .7-.2v.3a.67 .67 0 0 1-.4 .9l-.2-.2M289.8 203.3v1.4M290.1 205.9l.3-.3v1.4"/>
<circle cx="140.9" cy="204.2" r=".47"/>
<circle cx="285" cy="204.2" r=".47"/>
</g>
<g font-size="2.8">
<text x="168.6" y="20.6">Начало</text>
<text x="18.8" y="35.3">Оконечные</text>
<text x="52.5" y="35.6">Персональный</text>
<text x="88.2" y="35.6">Персональный</text>
<text x="124" y="35.6">Персональный</text>
<text x="249.7" y="32.1">Режим работы</text>
<text x="252.2" y="35.2">передача?</text>
<text x="19.2" y="41.4">устройства</text>
<text x="20.7" y="38.3">сетевые</text>
<text x="52" y="41.6">внешней сети 1</text>
<text x="54.6" y="38.6">компьютер</text>
<text x="87.8" y="41.6">внешней сети 2</text>
<text x="90.3" y="38.6">компьютер</text>
<text x="123.4" y="41.6">внешней сети N</text>
<text x="126.1" y="38.6">компьютер</text>
<text x="169.9" y="39.4">Файл</text>
<text x="164.5" y="42.5">конфигурации</text>
<text x="167.9" y="45.6">найден?</text>
<text x="231.3" y="44.9">Подписка на</text>
<text x="232.3" y="47.9">системные</text>
<text x="271.9" y="45.2">Настройка</text>
<text x="187.8" y="53.9">базового файла</text>
<text x="191.4" y="50.8">Создание</text>
<text x="232.8" y="51">события в</text>
<text x="267" y="48.2">времени хранения</text>
<text x="267.3" y="51.2">файлов в каталоге</text>
<text x="188.6" y="57">конфигурации</text>
<text x="228.1" y="54">рабочем каталоге</text>
<text x="276.2" y="54.3">Old</text>
<text x="41.9" y="63.5">Коммутатор</text>
<text x="77.4" y="62.1">Межсетевой</text>
<text x="81.6" y="65">экран</text>
<text x="200.3" y="70.9">Аргументы</text>
<text x="232.9" y="69.5">Установка</text>
<text x="271.9" y="71.3">Настройка</text>
<text x="111.1" y="76.1">Маршрутизатор</text>
<text x="164.5" y="75.5">конфигурации</text>
<text x="165.6" y="72.5">Обновление</text>
<text x="195.1" y="76.8">запуске программы</text>
<text x="197.1" y="73.9">передаются при</text>
<text x="229.5" y="75.4">размера пакета</text>
<text x="229.5" y="72.4">максимального</text>
<text x="272.1" y="74.2">источника</text>
<text x="165.3" y="78.4">аргументами</text>
<text x="166.1" y="81.4">программы</text>
<text x="198.1" y="79.9">в коммандной</text>
<text x="202.8" y="82.8">строке</text>
<text x="75.6" y="87.3">Подключение к</text>
<text x="75.1" y="90.4">глобальной сети</text>
<text x="228.5" y="95.5">структуры токена</text>
<text x="232.5" y="92.5">Настройка</text>
<text x="267" y="94">времени хранения</text>
<text x="272.3" y="91">Установка</text>
<text x="166" y="100.1">состоянием</text>
<text x="169" y="97.2">Файл с</text>
<text x="228.3" y="98.4">идемпотентности</text>
<text x="267.7" y="99.8">идемпотентности</text>
<text x="273.5" y="96.9">токенов</text>
<text x="167.9" y="103.1">каталога</text>
<text x="167.9" y="106.1">найден?</text>
<text x="42.4" y="110.9">Публичный</text>
<text x="45.1" y="113.8">сервер</text>
<text x="73" y="112.6">Однонаправленный</text>
<text x="109.6" y="112.3">Приватный сервер</text>
<text x="187.5" y="110.4">Создание файла</text>
<text x="191.2" y="113.3">состояния</text>
<text x="271.9" y="113.9">Настройка</text>
<text x="44.5" y="116.9">open.by</text>
<text x="81.6" y="115.6">шлюз</text>
<text x="114.5" y="115.4">secured.by</text>
<text x="192" y="116.3">каталога</text>
<text x="228.3" y="116.9">Настройка имени</text>
<text x="231.2" y="119.9">передатчика</text>
<text x="269.8" y="119.9">модификации</text>
<text x="269.9" y="116.8">операции при</text>
<text x="274.5" y="122.9">файла</text>
<text x="167.1" y="130.1">прошлого</text>
<text x="168" y="127.1">Загрузка</text>
<text x="65.8" y="137.6">Межсетевой</text>
<text x="162.3" y="136.1">каталога из файла</text>
<text x="167" y="133">состояния</text>
<text x="271.9" y="137">Настройка</text>
<text x="28.1" y="139">Маршрутизатор</text>
<text x="70" y="140.5">экран</text>
<text x="101.9" y="139">Коммутатор</text>
<text x="227.6" y="138.6">Настройка частоты</text>
<text x="230.3" y="141.7">сканирований</text>
<text x="270.2" y="142.8">уведомления</text>
<text x="271.6" y="139.9">механизма</text>
<text x="233.6" y="144.6">каталога</text>
<text x="268.4" y="145.8">администратора</text>
<text x="162.6" y="150.1">Выбор алгоритма</text>
<text x="165.9" y="153.1">вычисления</text>
<text x="18.8" y="161.1">Оконечные</text>
<text x="52.5" y="161.2">Персональный</text>
<text x="88.2" y="161.2">Персональный</text>
<text x="124" y="161.2">Персональный</text>
<text x="165.3" y="156.1">контрольной</text>
<text x="169" y="159.1">суммы</text>
<text x="19.2" y="167.2">устройства</text>
<text x="20.7" y="164.1">сетевые</text>
<text x="51" y="167.2">приватной сети 1</text>
<text x="54.6" y="164.1">компьютер</text>
<text x="86.8" y="167.2">приватной сети 2</text>
<text x="90.3" y="164.1">компьютер</text>
<text x="122.4" y="167.2">приватной сети N</text>
<text x="126.1" y="164.1">компьютер</text>
<text x="167.3" y="173.3">Создание</text>
<text x="254.7" y="170.5">Конец</text>
<text x="166" y="179.2">настроеных</text>
<text x="166.1" y="176.3">каталогов в</text>
<text x="168.9" y="182.2">местах</text>
</g>
<g font-size="2.2">
<text x="162.7" y="16.7">1</text>
<text x="249.5" y="29.1">10</text>
<text x="240.3" y="32.1">да</text>
<text x="273.8" y="32.2">нет</text>
<text x="164.7" y="37.9">2</text>
<text x="188.4" y="41.1">нет</text>
<text x="186.7" y="46.9">3</text>
<text x="227.7" y="42.5">11</text>
<text x="267.1" y="42.5">12</text>
<text x="173.7" y="52.6">да</text>
<text x="227.7" y="65.5">13</text>
<text x="267.1" y="65.5">14</text>
<text x="162.5" y="69.9">4</text>
<text x="227.7" y="88.4">15</text>
<text x="267.1" y="88.4">16</text>
<text x="164.7" y="97">5</text>
<text x="188.4" y="100.2">нет</text>
<text x="186.6" y="106.1">6</text>
<text x="173.7" y="111.7">да</text>
<text x="227.7" y="111.4">17</text>
<text x="267.1" y="111.4">18</text>
<text x="162.5" y="124.6">7</text>
<text x="227.7" y="134.3">19</text>
<text x="267.1" y="134.3">20</text>
<text x="162.5" y="147.5">8</text>
<text x="247.6" y="166.8">21</text>
<text x="162.6" y="170.5">9</text>
</g>
</svg>
